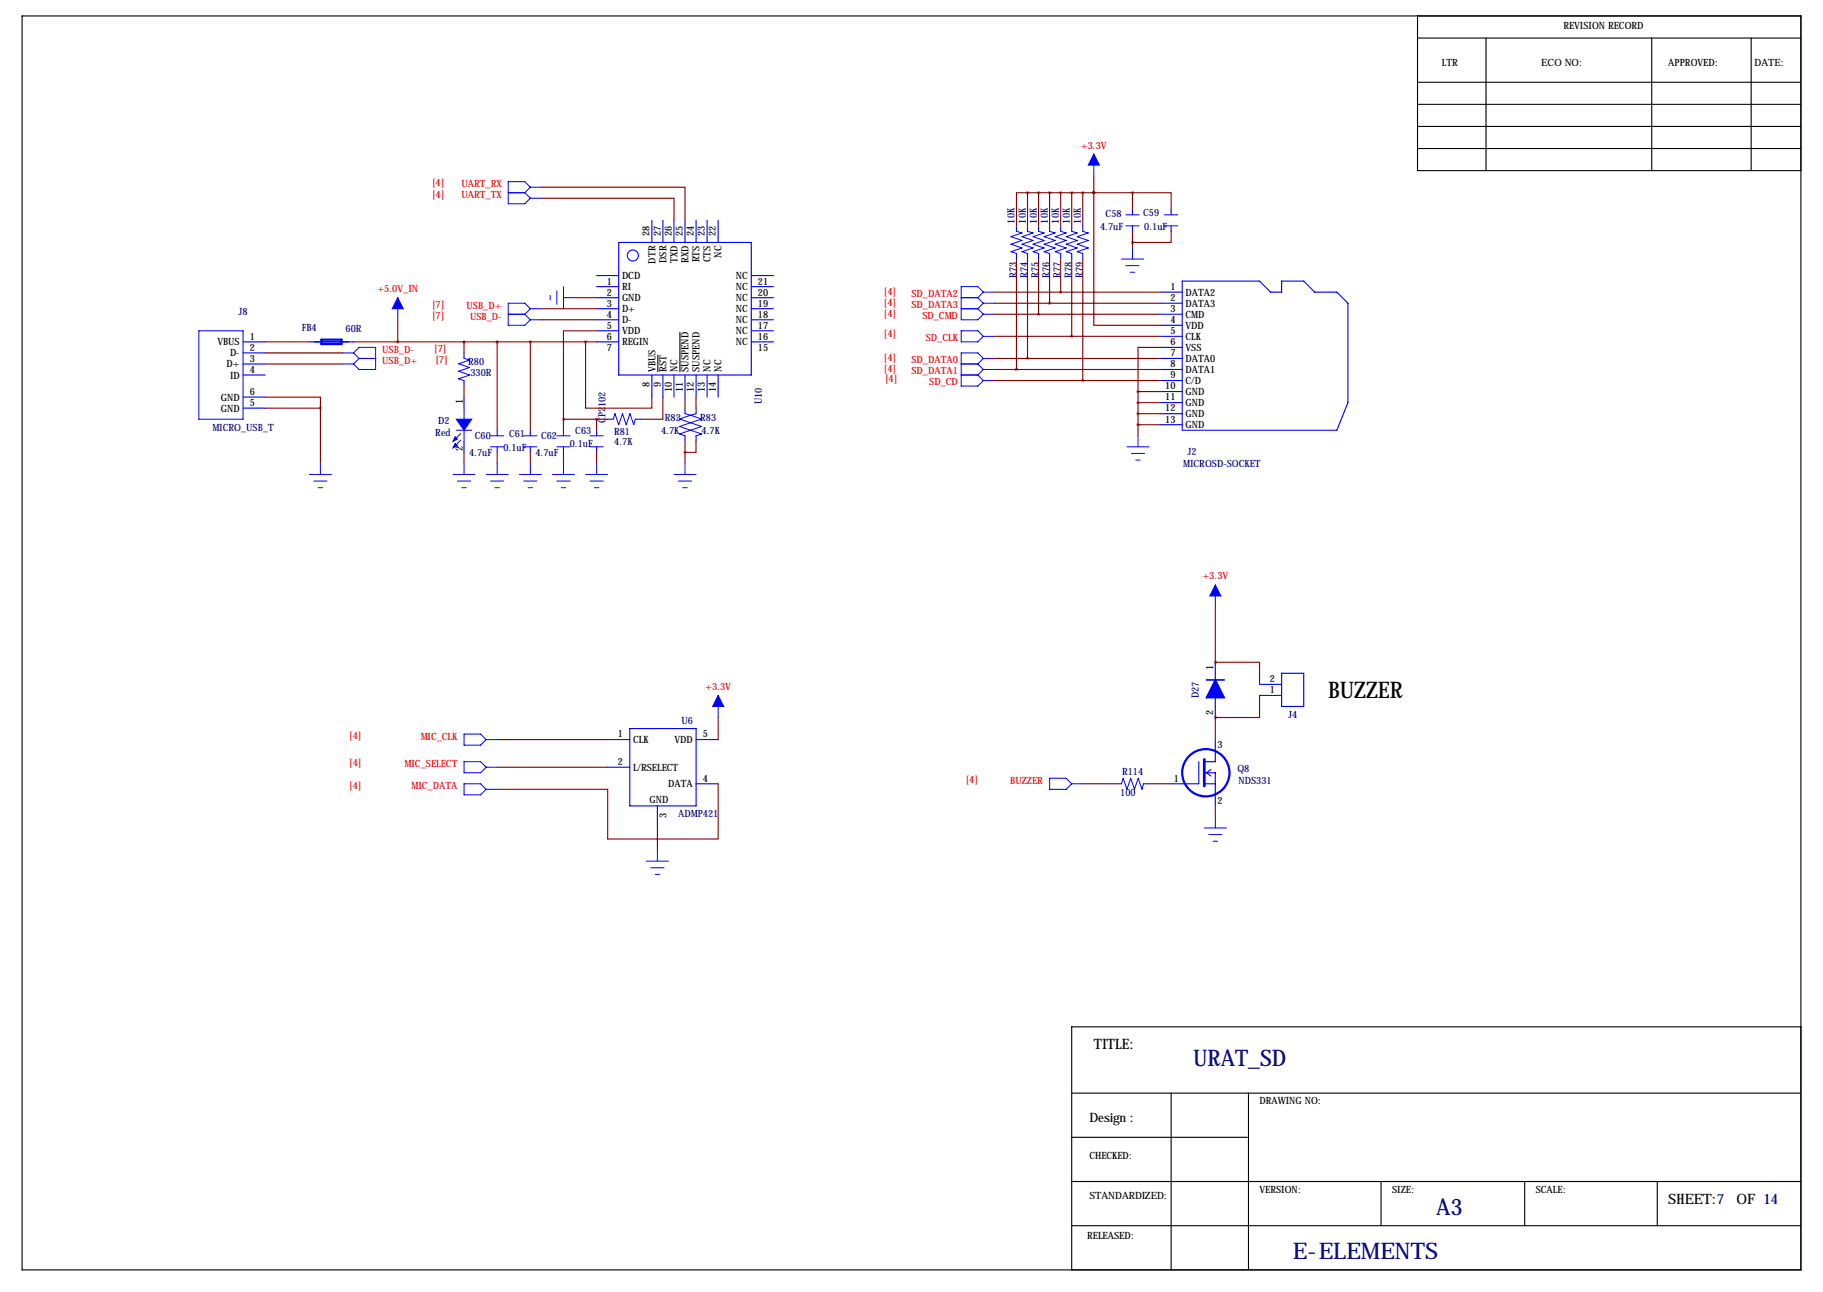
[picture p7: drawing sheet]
<svg xmlns="http://www.w3.org/2000/svg" width="419mm" height="297mm" viewBox="0 0 419 297" stroke-linecap="round" stroke-linejoin="round" font-family="sans-serif">
<g fill="none" stroke="#000" stroke-width=".25">
<path d="M5.1 3.7h408.9v288.3h-408.9zM325.9 18.9h88.1M325.9 3.7v35.5h88.1M325.9 8.7h88.1M341.6 8.7v30.5M379.7 8.7v30.5M402.6 8.7v30.5M325.9 34.1h88.1M325.9 29.1h88.1M325.9 24h88.1M156.3 76.4v9.1M151.2 81.6v3.9"/>
<path d="M414 236.1h-167.6v55.9M246.4 251.3h167.6M269.2 251.3v40.7M287 251.3v40.4M246.4 271.6h167.6M246.4 261.5h40.4M317.5 271.6v10.2M350.5 271.6v10.2M381 271.6v10.2M246.4 281.8h167.6"/>
</g>
<g fill="none" stroke="#00f" stroke-width=".25">
<path d="M142.2 55.7h30.5v30.5h-30.5zM149.9 50.7v5M152.4 50.7v5M154.9 50.7v5M157.5 50.7v5M160 50.7v5M162.6 50.7v5M165.1 50.7v5M233.7 51.9v1.3M233.7 58.3v1.2M236.2 51.9v1.3M236.2 58.3v1.2"/>
<path d="M238.8 51.9v1.3M238.8 58.3v1.2M241.3 51.9v1.3M241.3 58.3v1.2M243.8 51.9v1.3M243.8 58.3v1.2M246.4 51.9v1.3M246.4 58.3v1.2M248.9 51.9v1.3M248.9 58.3v1.2M260.3 48.1v1.3M260.3 51.9v1.3"/>
<path d="M269.2 48.1v1.3M269.2 51.9v1.3M55.9 78.6h5.1M71.1 78.6h1.3M80 78.6h1.3M137.2 78.6h5M137.2 76.1h5M137.2 73.5h5M137.2 71h5M137.2 68.4h5M137.2 65.9h5M137.2 63.4h5"/>
<path d="M172.7 78.6h5.1M172.7 76.1h5.1M172.7 73.5h5.1M172.7 71h5.1M172.7 68.4h5.1M172.7 65.9h5.1M172.7 63.4h5.1M266.7 67.2h5.1M266.7 69.7h5.1M266.7 72.2h5.1M266.7 74.8h5.1M266.7 77.3h5.1"/>
<path d="M266.7 79.9h5.1M271.8 64.6h17.8l2.5 2.6h2.5v-2.6h5.1l2.6 2.6h5l2.6 2.5v22.9l-2.6 6.3h-35.5zM55.9 86.2h5.1M55.9 81.1h5.1M55.9 83.7h5.1M55.9 93.8h5.1M55.9 91.3h5.1M106.7 81.1v1.3M106.7 87.5v1.3M106.7 91.3v2.5M114.3 98.9v1.3M121.9 98.9v1.3"/>
<path d="M129.5 98.9v1.3M137.2 98.9v1.3M139.7 96.4h1.3M146 96.4h1.3M149.9 86.2v5.1M152.4 86.2v5.1M154.9 86.2v5.1M157.5 86.2v5.1M157.5 93.8v1.3M160 86.2v5.1M160 93.8v1.3M162.6 86.2v5.1"/>
<path d="M165.1 86.2v5.1M266.7 82.4h5.1M266.7 84.9h5.1M266.7 87.5h5.1M266.7 90h5.1M266.7 92.6h5.1M266.7 95.1h5.1M266.7 97.6h5.1M106.7 101.5v2.5M114.3 102.7v1.3M121.9 102.7v1.3M129.5 102.7v1.3"/>
<path d="M137.2 102.7v1.3M157.5 100.2v1.3M160 100.2v1.3M279.4 152.3v4M289.6 159.9h5M289.6 157.3h5M294.6 154.8h5.1v7.6h-5.1zM139.7 170h5.1M139.7 176.4h5.1M144.8 167.5h15.2v17.8h-15.2zM160 170h5.1M275.6 175.1v5.1h-6.4"/>
<path d="M276.9 177.7h2.5v7.6M278.4 176.9l-1 .8 1 .7M279.4 160.4v4.6M279.4 170v5.1h-2.5M151.1 185.3v5.1M160 180.2h5.1M256.5 180.2h1.3M262.9 180.2h1.3M276.9 180.2h2.5"/>
<circle cx="145.5" cy="58.7" r="1.27"/>
</g>
<g fill="none" stroke="#00f" stroke-width=".23">
<path d="M251.5 35.4v5.1M116.8 44.3h3.8M120.6 44.3l1.3 1.3M121.9 43l-1.3 1.3M121.9 45.6h2.6M121.9 43l-1.3-1.2h-3.8v5h3.8l1.3-1.2M121.9 43h2.6M233.7 53.2l1.2 .4-2.5 .8 2.5 .9-2.5 .8 2.5 .9-2.5 .9 1.3 .4M236.2 53.2l1.3 .4-2.6 .8 2.6 .9-2.6 .8 2.6 .9-2.6 .9 1.3 .4M238.8 53.2l1.2 .4-2.5 .8 2.5 .9-2.5 .8 2.5 .9-2.5 .9 1.3 .4M241.3 53.2l1.3 .4-2.6 .8 2.6 .9-2.6 .8 2.6 .9-2.6 .9 1.3 .4M243.8 53.2l1.3 .4-2.5 .8 2.5 .9-2.5 .8 2.5 .9-2.5 .9 1.2 .4"/>
<path d="M246.4 53.2l1.2 .4-2.5 .8 2.5 .9-2.5 .8 2.5 .9-2.5 .9 1.3 .4M248.9 53.2l1.3 .4-2.6 .8 2.6 .9-2.6 .8 2.6 .9-2.6 .9 1.3 .4M257.8 59.5h5.1M258.8 51.9h3.1M258.8 49.4h3.1M260.3 57v2.5M267.7 51.9h3.1M267.7 49.4h3.1M45.7 76.1h10.2v20.3h-10.2zM91.4 68.4v5.1M116.8 72.2h3.8M120.6 72.2l1.3 1.3"/>
<path d="M121.9 71l-1.3-1.3h-3.8v5.1h3.8l1.3-1.3M121.9 71h2.6M121.9 73.5h2.6M121.9 71l-1.3 1.2M126.5 67.9v1M128 66.9v3.1M129.5 68.4h2.6M129.5 65.9v5.1M221 76.1h3.8l1.3 1.2-1.3 1.3h-3.8zM221 68.4h3.8M221 71h3.8M224.8 68.4l1.3 1.3"/>
<path d="M224.8 71l1.3 1.2M226.1 67.2h2.5M226.1 67.2l-1.3 1.2M226.1 67.2l-1.3-1.3h-3.8v7.6h3.8l1.3-1.3M226.1 69.7h2.5M226.1 69.7l-1.3 1.3M226.1 72.2h2.5M226.1 77.3h2.5M258.8 61.1h3.1M259.8 62.6h1.1M78.7 83.7h2.6M78.7 81.1h2.6"/>
<path d="M81.3 81.1l1.2-1.2h3.9v5h-3.9l-1.2-1.2M81.3 81.1l1.2 1.3M82.5 82.4h3.9M82.5 82.4l-1.2 1.3M104.9 98.9h3.6M105.9 99.7l-1.5 1.5M106.7 82.4l1.2 .4-2.5 .8 2.5 .9-2.5 .9 2.5 .8-2.5 .9 1.3 .4M106.7 93.8v7.7M141 96.4l.4-1.3 .8 2.5 .9-2.5 .9 2.5 .8-2.5 .9 2.5 .3-1.2M157.5 95.1l1.2 .4M158.7 95.5l-2.5 .8 5.1 1.8-5.1 1.7 1.3 .4M158.7 95.5l2.6 .8-5.1 1.8 5.1 1.7-1.3 .4"/>
<path d="M160 95.1l-1.3 .4M221 83.7h3.8M221 86.2h3.8M224.8 83.7l1.3 1.2M224.8 86.2l1.3 1.3M226.1 82.4l-1.3-1.3h-3.8v7.7h3.8l1.3-1.3M226.1 82.4h2.5M226.1 82.4l-1.3 1.3M226.1 84.9h2.5M226.1 84.9l-1.3 1.3M226.1 87.5h2.5M71.1 109.1h5.1"/>
<path d="M72.1 110.6h3.1M73.2 112.1h1M73.7 106.5v2.6M104.1 109.1h5.1M105.2 110.6h3M105.9 101.2l-1.5 1.5M106.2 112.1h1M106.7 106.5v2.6M111.8 109.1h5M112.8 102.7h3M112.8 100.2h3M112.8 110.6h3"/>
<path d="M113.8 112.1h1M114.3 106.5v2.6M119.4 109.1h5.1M120.4 102.7h3M120.4 100.2h3M120.4 110.6h3M121.4 112.1h1M121.9 106.5v2.6M127 109.1h5.1M128 102.7h3.1M128 100.2h3.1M128 110.6h3.1"/>
<path d="M129 112.1h1M129.5 106.5v2.6M134.6 109.1h5.1M135.6 102.7h3.1M135.6 100.2h3.1M135.6 110.6h3.1M136.7 112.1h1M137.2 106.5v2.6M154.9 109.1h5.1M156 110.6h3M157 112.1h1M157.5 106.5v2.6"/>
<path d="M259.1 102.7h5.1M260.1 104.3h3M261.1 105.8h1M261.6 100.2v2.5M279.4 134.5v5.1M165.1 159.9v5.1M106.7 168.8h3.8l1.3 1.2-1.3 1.3h-3.8zM106.7 175.1h3.8l1.3 1.3-1.3 1.3h-3.8zM111.8 170h2.5M111.8 176.4h2.5M241.3 178.9h3.8l1.3 1.3-1.3 1.3h-3.8zM106.7 180.2h3.8l1.3 1.3-1.3 1.2h-3.8z"/>
<path d="M111.8 181.5h2.5M148.6 198h5.1M149.6 199.5h3.1M151.1 195.4v2.6M246.4 180.2h2.5M257.8 180.2l.4-1.3 .9 2.6 .8-2.6 .9 2.6 .9-2.6 .8 2.6 .4-1.3M276.9 190.4h5M277.9 191.9h3M278.9 193.4h1M279.4 187.8v2.6M150.6 201h1"/>
</g>
<g fill="#00f" stroke="#00f" stroke-width=".23">
<path d="M104.9 96.4h3.6l-1.8 2.5z"/>
<path d="M104.6 102l.6 .5-1.1 .5z"/>
<path d="M104.6 100.4l.6 .6-1.1 .5z"/>
<path d="M251.5 35.4l1.2 2.6h-2.5z"/>
<path d="M91.4 68.4l1.3 2.6h-2.5z"/>
<path d="M165.1 159.9l1.3 2.5h-2.6z"/>
<path d="M279.4 134.5l1.3 2.5h-2.6z"/>
</g>
<path d="M279.4 156.3l2 4.1h-4z" fill="#00f" stroke="#00f" stroke-width=".38"/>
<path d="M72.4 78.6h7.6M277.4 156.3h4" fill="none" stroke="#00f" stroke-width=".38"/>
<g fill="none" stroke="#00f" stroke-width=".51">
<path d="M73.9 78.1h4.6v1h-4.6z"/>
<circle cx="277.2" cy="177.7" r="5.4"/>
</g>
<path d="M276.9 174.6v6.1" fill="none" stroke="#00f" stroke-width=".63"/>
<g fill="none" stroke="#800000" stroke-width=".25">
<path d="M124.5 45.6h30.4v5.1M124.5 43h33v7.7M233.7 59.5v25.4M236.2 44.3h-2.5v7.6M236.2 44.3v7.6M236.2 59.5v22.9M236.2 44.3h24.1M238.8 44.3v7.6M238.8 59.5v12.7M241.3 44.3v7.6M241.3 59.5v10.2M243.8 44.3v7.6"/>
<path d="M243.8 59.5v7.7M246.4 44.3v7.6M246.4 59.5v17.8M248.9 44.3v7.6M248.9 59.5v28M251.5 44.3v30.5h15.2M251.5 44.3h.1M251.5 40.5v3.8M260.3 44.3h8.9v3.8M260.3 44.3v3.8M260.3 53.2v3.8M269.2 53.2v2.5h-8.9"/>
<path d="M61 78.6h10.1M81.3 78.6h55.9M91.4 73.5v5.1M106.7 78.6v2.5M114.3 78.6v20.3M121.9 78.6v20.3M124.5 71h12.7M124.5 73.5h12.7M132.1 68.4h5.1M134.6 78.6v15.2h15.3v-2.5M137.2 76.1h-7.7v20.3M228.6 67.2h38.1"/>
<path d="M228.6 69.7h38.1M228.6 72.2h38.1M228.6 77.3h38.1M266.7 79.9h-5.1v10.1M61 91.3h12.7v2.5M61 81.1h17.7M61 83.7h17.7M61 93.8h12.7M73.7 93.8v12.7M106.7 88.8v2.5M129.5 96.4v2.5M129.5 96.4h10.2"/>
<path d="M137.2 96.4v2.5M152.4 91.3v5.1h-5.1M157.5 91.3v2.5M160 91.3v2.5M228.6 82.4h38.1M228.6 84.9h38.1M228.6 87.5h38.1M261.6 92.6h5.1M261.6 90v10.2M261.6 90h5.1M261.6 95.1h5.1M261.6 97.6h5.1"/>
<path d="M106.7 104v2.5M114.3 104v2.5M121.9 104v2.5M129.5 104v2.5M137.2 104v2.5M157.5 101.5v5M160 101.5v2.5h-2.5M279.4 139.6v12.7M279.4 152.3h10.2v5M279.4 152.3h.1M289.6 159.9v5.1h-10.2M114.3 170h25.4"/>
<path d="M114.3 176.4h25.4M165.1 165v5M279.4 165h.1M279.4 165v5M151.1 190.4v5M165.1 180.2v12.7h-25.4v-11.4h-25.4M248.9 180.2h7.6M264.2 180.2h5M279.4 185.3v2.5"/>
</g>
<path d="M238.7 72.2a.05 .05 0 0 0 .1 0 .05 .05 0 0 0-.1 0zM243.8 67.2a.05 .05 0 0 0 .1 0 .05 .05 0 0 0-.1 0zM251.4 44.3a.05 .05 0 0 0 .1 0 .05 .05 0 0 0-.1 0zM260.3 44.3a.05 .05 0 0 0 .1 0 .05 .05 0 0 0-.1 0zM260.3 55.7a.05 .05 0 0 0 .1 0 .05 .05 0 0 0-.1 0zM251.4 44.3a.05 .05 0 0 0 .1 0 .05 .05 0 0 0-.1 0zM238.7 44.3a.05 .05 0 0 0 .1 0 .05 .05 0 0 0-.1 0zM243.8 44.3a.05 .05 0 0 0 .1 0 .05 .05 0 0 0-.1 0zM129.5 96.4a.05 .05 0 0 0 .1 0 .05 .05 0 0 0-.1 0zM137.1 96.4a.05 .05 0 0 0 .1 0 .05 .05 0 0 0-.1 0zM73.6 93.8a.05 .05 0 0 0 .1 0 .05 .05 0 0 0-.1 0zM91.4 78.6a.05 .05 0 0 0 .1 0 .05 .05 0 0 0-.1 0z" fill="#800000" stroke="#800000" stroke-width=".63"/>
<text font-size="5.3" x="305.3" y="160.4">BUZZER</text>
<g font-size="5.3" fill="#000080">
<text x="274.3" y="245">URAT_SD</text>
<text x="330.2" y="279.3">A3</text>
<text x="297.2" y="289.4">E-ELEMENTS</text>
</g>
<g font-size="3.3">
<text x="251.5" y="241.2">TITLE:</text>
<text x="383.5" y="276.7">SHEET:7</text>
<text x="399.2" y="276.7">OF 14</text>
</g>
<text font-size="3" x="250.4" y="257.9">Design :</text>
<g font-size="2.3">
<text x="359.4" y="6.7">REVISION RECORD</text>
<text x="331.5" y="15.1">LTR</text>
<text x="354.3" y="15.1">ECO NO:</text>
<text x="383.5" y="15.1">APPROVED:</text>
<text x="403.4" y="15.1">DATE:</text>
<text x="149.4" y="54.2" transform="rotate(-90 149.4 54.2)">28</text>
<text x="151.9" y="54.2" transform="rotate(-90 151.9 54.2)">27</text>
<text x="154.4" y="54.2" transform="rotate(-90 154.4 54.2)">26</text>
<text x="157" y="54.2" transform="rotate(-90 157 54.2)">25</text>
<text x="159.5" y="54.2" transform="rotate(-90 159.5 54.2)">24</text>
<text x="162.1" y="54.2" transform="rotate(-90 162.1 54.2)">23</text>
<text x="164.6" y="54.2" transform="rotate(-90 164.6 54.2)">22</text>
<text x="165.9" y="59.3" transform="rotate(-90 165.9 59.3)">NC</text>
<text x="139.5" y="65.5">1</text>
<text x="143" y="64.2">DCD</text>
<text x="150.7" y="60.6" transform="rotate(-90 150.7 60.6)">DTR</text>
<text x="153.2" y="60.5" transform="rotate(-90 153.2 60.5)">DSR</text>
<text x="155.7" y="60.5" transform="rotate(-90 155.7 60.5)">TXD</text>
<text x="158.3" y="60.5" transform="rotate(-90 158.3 60.5)">RXD</text>
<text x="160.8" y="60.3" transform="rotate(-90 160.8 60.3)">RTS</text>
<text x="163.4" y="60.3" transform="rotate(-90 163.4 60.3)">CTS</text>
<text x="169.2" y="64.2">NC</text>
<text x="174.2" y="65.5">21</text>
<text x="139.5" y="70.6">3</text>
<text x="139.5" y="68">2</text>
<text x="143" y="71.8">D+</text>
<text x="143" y="69.2">GND</text>
<text x="143" y="66.7">RI</text>
<text x="169.2" y="71.8">NC</text>
<text x="169.2" y="69.2">NC</text>
<text x="169.2" y="66.7">NC</text>
<text x="174.2" y="70.6">19</text>
<text x="174.2" y="68">20</text>
<text x="269.1" y="66.7">1</text>
<text x="269.1" y="69.2">2</text>
<text x="269.1" y="71.7">3</text>
<text x="272.5" y="68">DATA2</text>
<text x="272.5" y="70.5">DATA3</text>
<text x="139.5" y="75.6">5</text>
<text x="139.5" y="73.1">4</text>
<text x="143" y="76.9">VDD</text>
<text x="143" y="74.3">D-</text>
<text x="169.2" y="76.9">NC</text>
<text x="169.2" y="74.3">NC</text>
<text x="174.2" y="75.6">17</text>
<text x="174.2" y="73.1">18</text>
<text x="269.1" y="74.3">4</text>
<text x="269.1" y="76.8">5</text>
<text x="272.5" y="73.1">CMD</text>
<text x="272.5" y="75.6">VDD</text>
<text x="50" y="79.4">VBUS</text>
<text x="52.9" y="81.9">D-</text>
<text x="57.4" y="78.1">1</text>
<text x="57.4" y="80.6">2</text>
<text x="57.4" y="83.2">3</text>
<text x="139.5" y="80.7">7</text>
<text x="139.5" y="78.2">6</text>
<text x="143" y="79.4">REGIN</text>
<text x="169.2" y="79.4">NC</text>
<text x="174.2" y="80.7">15</text>
<text x="174.2" y="78.2">16</text>
<text x="269.1" y="79.4">6</text>
<text x="269.1" y="81.9">7</text>
<text x="272.5" y="78.1">CLK</text>
<text x="272.5" y="80.7">VSS</text>
<text x="272.5" y="83.2">DATA0</text>
<text x="52.1" y="84.5">D+</text>
<text x="52.9" y="87">ID</text>
<text x="57.4" y="85.7">4</text>
<text x="149.4" y="88.9" transform="rotate(-90 149.4 88.9)">8</text>
<text x="150.7" y="85.5" transform="rotate(-90 150.7 85.5)">VBUS</text>
<text x="151.9" y="88.9" transform="rotate(-90 151.9 88.9)">9</text>
<text x="153.2" y="85.5" transform="rotate(-90 153.2 85.5)">RST</text>
<text x="155.7" y="85.5" transform="rotate(-90 155.7 85.5)">NC</text>
<text x="158.3" y="85.5" transform="rotate(-90 158.3 85.5)">SUSPEND</text>
<text x="160.8" y="85.5" transform="rotate(-90 160.8 85.5)">SUSPEND</text>
<text x="163.4" y="85.5" transform="rotate(-90 163.4 85.5)">NC</text>
<text x="165.9" y="85.5" transform="rotate(-90 165.9 85.5)">NC</text>
<text x="267.9" y="89.5">10</text>
<text x="269.1" y="84.4">8</text>
<text x="269.1" y="87">9</text>
<text x="272.5" y="85.8">DATA1</text>
<text x="272.5" y="88.3">C/D</text>
<text x="50.8" y="94.6">GND</text>
<text x="50.8" y="92.1">GND</text>
<text x="57.4" y="93.3">5</text>
<text x="57.4" y="90.8">6</text>
<text x="106.4" y="92.8" transform="rotate(-90 106.4 92.8)">1</text>
<text x="154.4" y="90.1" transform="rotate(-90 154.4 90.1)">10</text>
<text x="157" y="90.1" transform="rotate(-90 157 90.1)">11</text>
<text x="159.5" y="90.1" transform="rotate(-90 159.5 90.1)">12</text>
<text x="162.1" y="90.1" transform="rotate(-90 162.1 90.1)">13</text>
<text x="164.6" y="90.1" transform="rotate(-90 164.6 90.1)">14</text>
<text x="267.9" y="92.1">11</text>
<text x="267.9" y="94.6">12</text>
<text x="272.5" y="90.8">GND</text>
<text x="272.5" y="93.4">GND</text>
<text x="272.5" y="95.9">GND</text>
<text x="267.9" y="97.1">13</text>
<text x="272.5" y="98.5">GND</text>
<text x="106.4" y="103.7" transform="rotate(-90 106.4 103.7)">2</text>
<text x="278.9" y="154" transform="rotate(-90 278.9 154)">1</text>
<text x="291.9" y="159.4">1</text>
<text x="291.9" y="156.8">2</text>
<text x="278.9" y="164.4" transform="rotate(-90 278.9 164.4)">2</text>
<text x="142.1" y="169.5">1</text>
<text x="145.5" y="170.8">CLK</text>
<text x="155" y="170.8">VDD</text>
<text x="161.5" y="169.5">5</text>
<text x="279.9" y="172.1">3</text>
<text x="142.1" y="175.9">2</text>
<text x="145.5" y="177.2">L/RSELECT</text>
<text x="161.5" y="179.7">4</text>
<text x="269.8" y="179.7">1</text>
<text x="149.4" y="184.6">GND</text>
<text x="153.6" y="181">DATA</text>
<text x="279.9" y="184.9">2</text>
<text x="153.3" y="188" transform="rotate(-90 153.3 188)">3</text>
<text x="289.6" y="253.9">DRAWING NO:</text>
<text x="250.4" y="266.6">CHECKED:</text>
<text x="250.4" y="275.7">STANDARDIZED:</text>
<text x="289.6" y="274.2">VERSION:</text>
<text x="320" y="274.2">SIZE:</text>
<text x="353.1" y="274.2">SCALE:</text>
<text x="249.9" y="284.8">RELEASED:</text>
</g>
<g font-size="2.3" fill="#f00">
<text x="248.5" y="34.1">+3.3V</text>
<text x="99.3" y="45.4">[4]</text>
<text x="99.3" y="42.9">[4]</text>
<text x="106.1" y="45.6">UART_TX</text>
<text x="106.1" y="43">UART_RX</text>
<text x="86.8" y="67.2">+5.0V_IN</text>
<text x="99.3" y="70.8">[7]</text>
<text x="107.3" y="71">USB_D+</text>
<text x="203.2" y="67.8">[4]</text>
<text x="203.2" y="70.3">[4]</text>
<text x="209.5" y="68.2">SD_DATA2</text>
<text x="209.5" y="70.7">SD_DATA3</text>
<text x="99.3" y="73.4">[7]</text>
<text x="108.1" y="73.5">USB_D-</text>
<text x="203.2" y="72.8">[4]</text>
<text x="203.2" y="77.4">[4]</text>
<text x="212" y="73.3">SD_CMD</text>
<text x="87.9" y="81.1">USB_D-</text>
<text x="87.9" y="83.7">USB_D+</text>
<text x="99.8" y="81">[7]</text>
<text x="100.1" y="83.5">[7]</text>
<text x="203.2" y="83">[4]</text>
<text x="209.5" y="83.4">SD_DATA0</text>
<text x="212.8" y="78.3">SD_CLK</text>
<text x="203.2" y="85.5">[4]</text>
<text x="203.5" y="87.8">[4]</text>
<text x="209.5" y="86">SD_DATA1</text>
<text x="213.6" y="88.5">SD_CD</text>
<text x="276.4" y="133.2">+3.3V</text>
<text x="162.1" y="158.6">+3.3V</text>
<text x="80.3" y="169.9">[4]</text>
<text x="96.7" y="170">MIC_CLK</text>
<text x="80.3" y="176.2">[4]</text>
<text x="93" y="176.4">MIC_SELECT</text>
<text x="80.3" y="181.3">[4]</text>
<text x="94.6" y="181.5">MIC_DATA</text>
<text x="222" y="180">[4]</text>
<text x="232.3" y="180.2">BUZZER</text>
</g>
<g font-size="2.3" fill="#000080">
<text x="233.3" y="51.4" transform="rotate(-90 233.3 51.4)">10K</text>
<text x="235.8" y="51.4" transform="rotate(-90 235.8 51.4)">10K</text>
<text x="238.3" y="51.4" transform="rotate(-90 238.3 51.4)">10K</text>
<text x="240.9" y="51.4" transform="rotate(-90 240.9 51.4)">10K</text>
<text x="243.4" y="51.4" transform="rotate(-90 243.4 51.4)">10K</text>
<text x="246" y="51.4" transform="rotate(-90 246 51.4)">10K</text>
<text x="248.5" y="51.4" transform="rotate(-90 248.5 51.4)">10K</text>
<text x="252.9" y="52.9">4.7uF</text>
<text x="254.2" y="50">C58</text>
<text x="262.8" y="49.7">C59</text>
<text x="263" y="52.9">0.1uF</text>
<text x="233.7" y="63.9" transform="rotate(-90 233.7 63.9)">R73</text>
<text x="236.2" y="63.9" transform="rotate(-90 236.2 63.9)">R74</text>
<text x="238.8" y="63.9" transform="rotate(-90 238.8 63.9)">R75</text>
<text x="241.3" y="63.9" transform="rotate(-90 241.3 63.9)">R76</text>
<text x="243.8" y="63.9" transform="rotate(-90 243.8 63.9)">R77</text>
<text x="246.4" y="63.9" transform="rotate(-90 246.4 63.9)">R78</text>
<text x="248.9" y="63.9" transform="rotate(-90 248.9 63.9)">R79</text>
<text x="54.8" y="72.5">J8</text>
<text x="69.4" y="76.1">FB4</text>
<text x="79.4" y="76.4">60R</text>
<text x="107.6" y="84">R80</text>
<text x="108.2" y="86.5">330R</text>
<text x="175.1" y="92.9" transform="rotate(-90 175.1 92.9)">U10</text>
<text x="48.8" y="99">MICRO_USB_T</text>
<text x="100.1" y="100.3">Red</text>
<text x="100.7" y="97.4">D2</text>
<text x="109.2" y="101">C60</text>
<text x="117" y="100.5">C61</text>
<text x="124.4" y="101">C62</text>
<text x="132.3" y="99.8">C63</text>
<text x="139.2" y="97.3" transform="rotate(-90 139.2 97.3)">CP2102</text>
<text x="141.2" y="99.9">R81</text>
<text x="152" y="99.7">4.7K</text>
<text x="152.8" y="96.7">R82</text>
<text x="161" y="96.7">R83</text>
<text x="161.3" y="99.7">4.7K</text>
<text x="107.9" y="104.8">4.7uF</text>
<text x="115.7" y="103.7">0.1uF</text>
<text x="123.1" y="104.8">4.7uF</text>
<text x="131" y="102.7">0.1uF</text>
<text x="141.2" y="102.3">4.7K</text>
<text x="272" y="107.4">MICROSD-SOCKET</text>
<text x="273" y="104.5">J2</text>
<text x="275.6" y="160.5" transform="rotate(-90 275.6 160.5)">D27</text>
<text x="156.7" y="166.5">U6</text>
<text x="296.1" y="165">J4</text>
<text x="258" y="178.3">R114</text>
<text x="284.5" y="177.4">Q8</text>
<text x="257.6" y="183.1">100</text>
<text x="284.7" y="180.3">NDS331</text>
<text x="155.9" y="187.9">ADMP421</text>
</g>
</svg>
